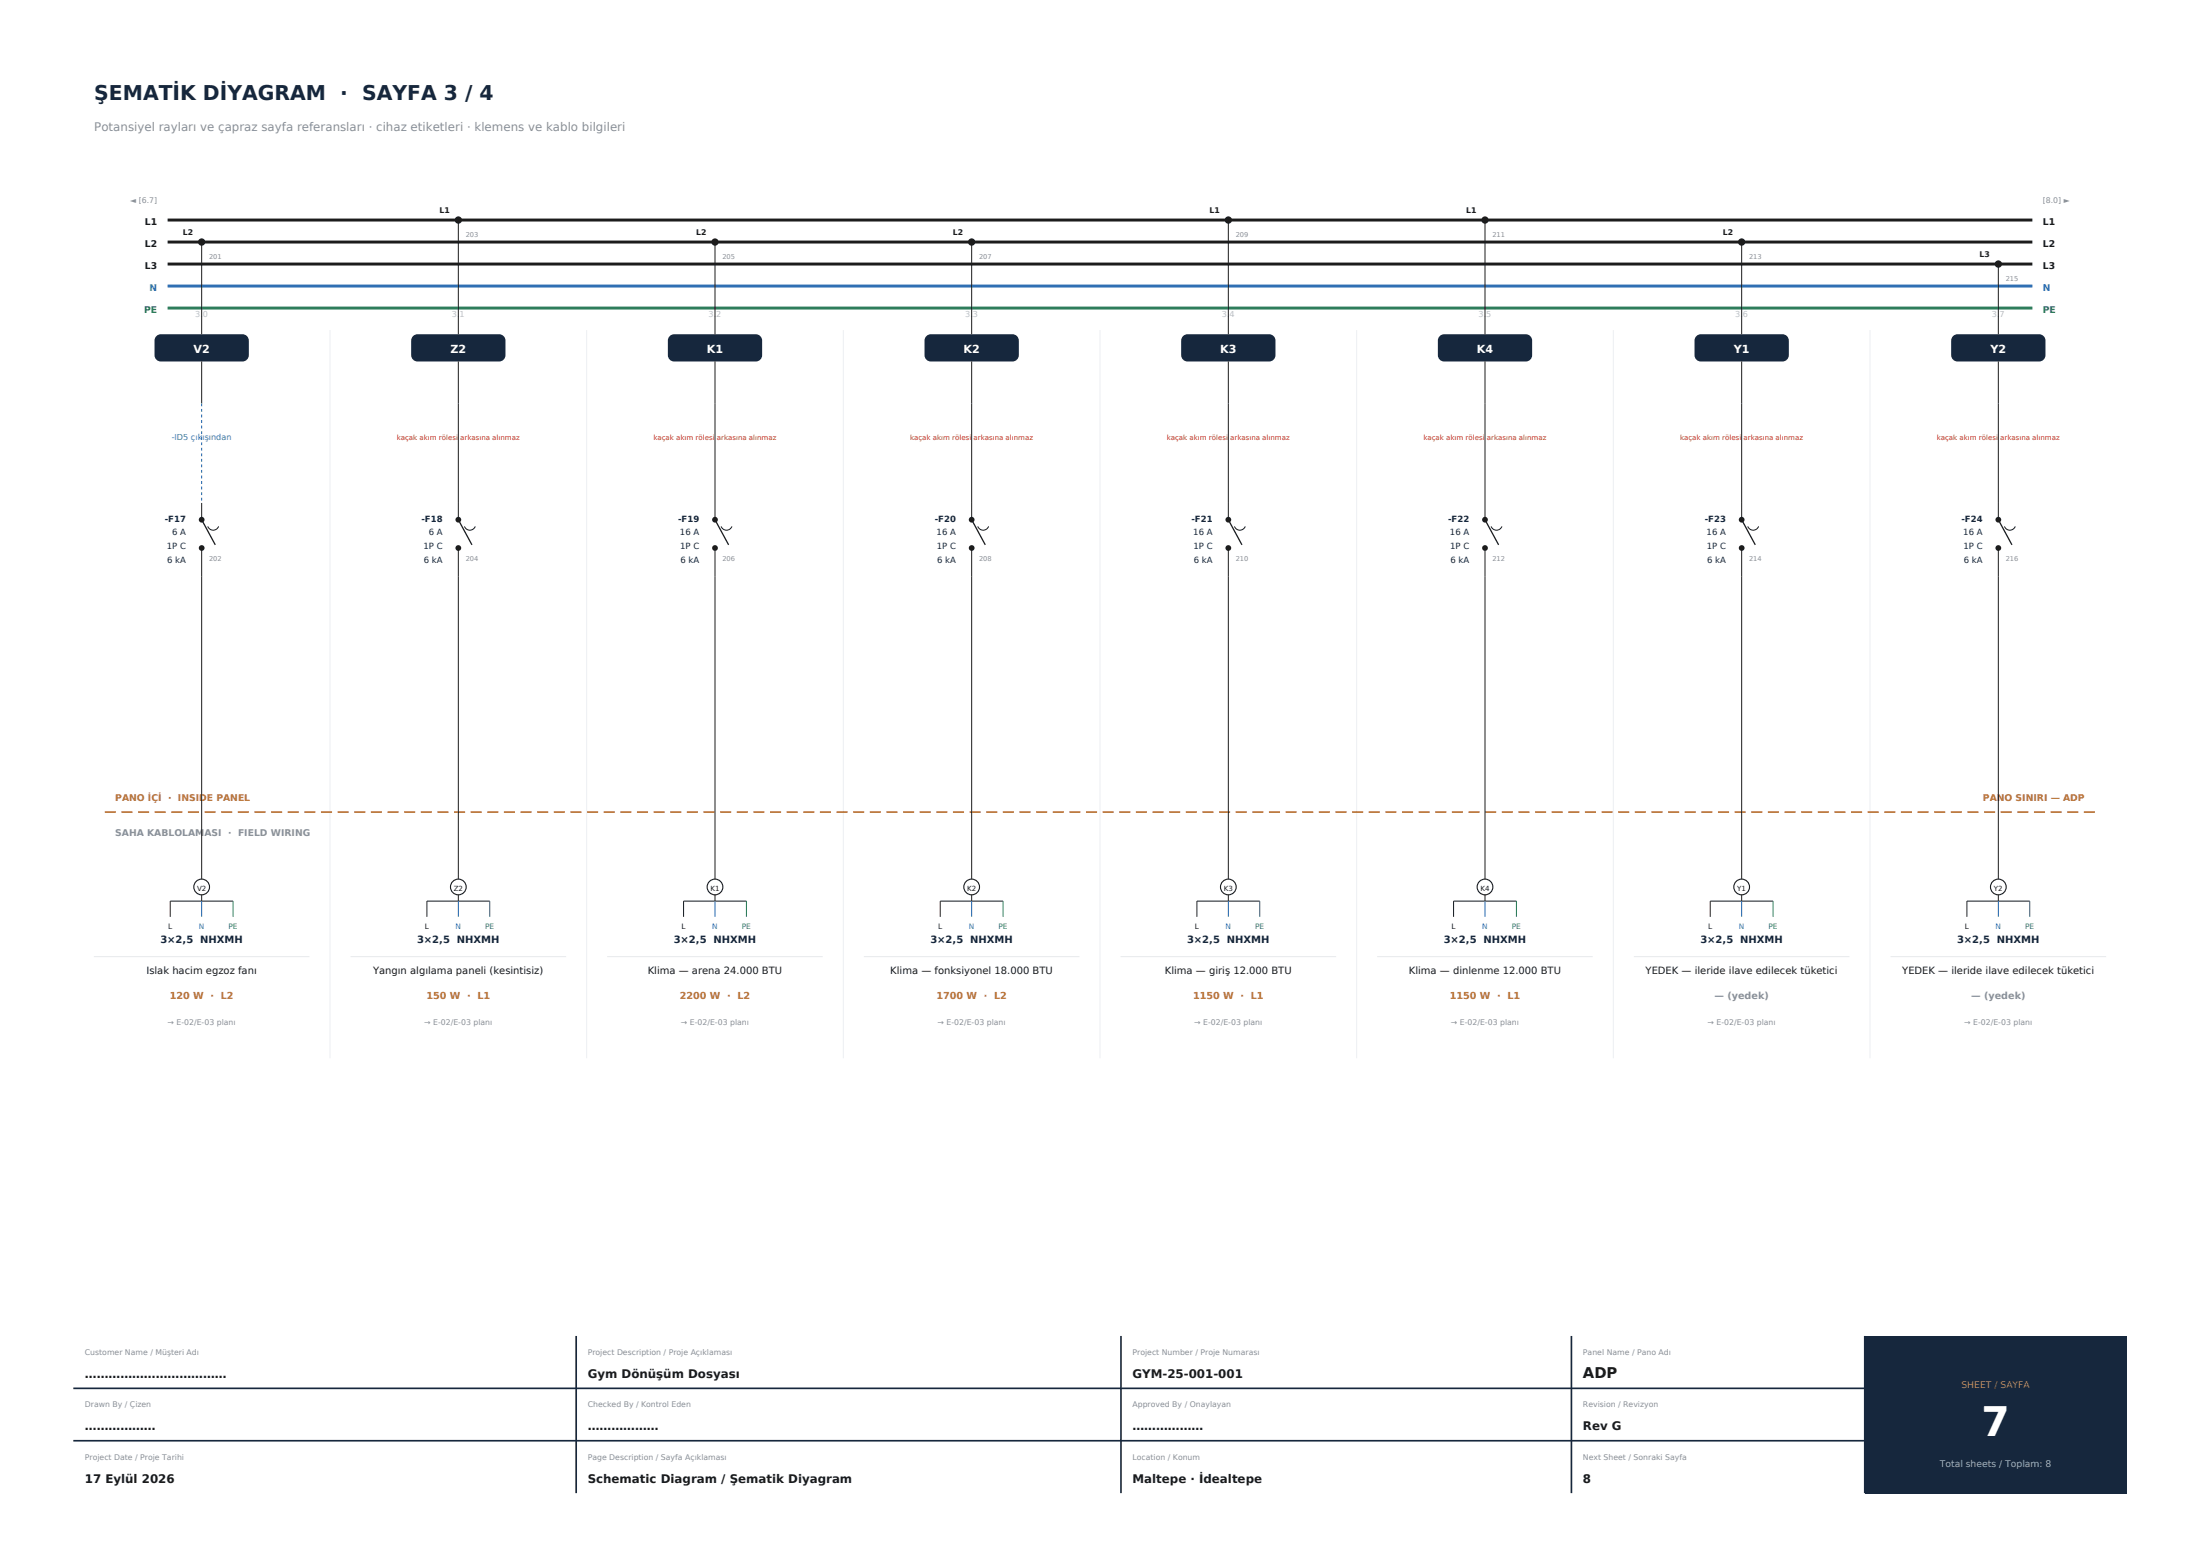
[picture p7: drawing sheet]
<svg xmlns="http://www.w3.org/2000/svg" width="420mm" height="297mm" viewBox="0 0 420 297" stroke-linecap="round" stroke-linejoin="round" font-family="sans-serif">
<path d="M110 255v30M214 255v30M300 255v30M356 255v30M14 275h342M14 265h342" fill="none" stroke="#16273d" stroke-width=".32"/>
<path d="M356 255h50v30h-50z" fill-rule="evenodd" fill="#16273d"/>
<path d="M32 42h356M32 46.2h356M32 50.4h356" fill="none" stroke="#1c1c1c" stroke-width=".56"/>
<path d="M32 54.6h356" fill="none" stroke="#2f6fb3" stroke-width=".56"/>
<path d="M32 58.8h356" fill="none" stroke="#2e7d5b" stroke-width=".56"/>
<path d="M63 63v139M112 63v139M161 63v139M210 63v139M259 63v139M308 63v139M357 63v139" fill="none" stroke="#edeff2" stroke-width=".19"/>
<path d="M20 155h380" fill="none" stroke="#b87333" stroke-width=".32" stroke-dasharray="2.1 1.1" stroke-linecap="butt"/>
<path d="M30 64l.7-.2h15.6a1.2 1.2 0 0 1 1.2 1.2v2.8a1.2 1.2 0 0 1-1.2 1.2h-15.6a1.2 1.2 0 0 1-1.2-1.2v-2.8l.1-.4z" fill-rule="evenodd" fill="#16273d"/>
<path d="M38.5 46.2v17.6" fill="none" stroke="#1c1c1c" stroke-width=".19"/>
<circle cx="38.5" cy="46.2" r=".7" fill="#1c1c1c"/>
<path d="M38.5 69v8M38.5 96v3.2" fill="none" stroke="#1c1c1c" stroke-width=".19"/>
<path d="M38.5 77v19" fill="none" stroke="#2f6fb3" stroke-width=".19" stroke-dasharray=".6 .5" stroke-linecap="butt"/>
<path d="M38.5 99.2l2.6 4.8" fill="none" stroke="#1c1c1c" stroke-width=".25"/>
<circle cx="38.5" cy="99.2" r=".55" fill="#1c1c1c"/>
<path d="M38.5 104.6v5.4" fill="none" stroke="#1c1c1c" stroke-width=".19"/>
<circle cx="38.5" cy="104.6" r=".55" fill="#1c1c1c"/>
<path d="M38.5 110v57M39.7 100.5a1.1 1.1 0 0 0 1 .7 1.1 1.1 0 0 0 1-.7" fill="none" stroke="#1c1c1c" stroke-width=".19"/>
<circle cx="38.5" cy="169.3" r="1.5" fill="#fff" stroke="#1c1c1c" stroke-width=".21"/>
<path d="M38.5 167v.8M38.5 170.8v1.2M44.5 172h-12v3" fill="none" stroke="#1c1c1c" stroke-width=".19"/>
<path d="M38.5 172v3" fill="none" stroke="#2f6fb3" stroke-width=".19"/>
<path d="M44.5 172v3" fill="none" stroke="#2e7d5b" stroke-width=".19"/>
<path d="M17.9 182.6h41.2" fill="none" stroke="#e7e9ec" stroke-width=".19"/>
<path d="M79 64l.7-.2h15.6a1.2 1.2 0 0 1 1.2 1.2v2.8a1.2 1.2 0 0 1-1.2 1.2h-15.6a1.2 1.2 0 0 1-1.2-1.2v-2.8l.1-.4z" fill-rule="evenodd" fill="#16273d"/>
<path d="M87.5 42v21.8" fill="none" stroke="#1c1c1c" stroke-width=".19"/>
<circle cx="87.5" cy="42" r=".7" fill="#1c1c1c"/>
<path d="M87.5 69v30.2" fill="none" stroke="#1c1c1c" stroke-width=".19"/>
<path d="M87.5 99.2l2.6 4.8" fill="none" stroke="#1c1c1c" stroke-width=".25"/>
<circle cx="87.5" cy="99.2" r=".55" fill="#1c1c1c"/>
<path d="M87.5 104.6v5.4" fill="none" stroke="#1c1c1c" stroke-width=".19"/>
<circle cx="87.5" cy="104.6" r=".55" fill="#1c1c1c"/>
<path d="M87.5 110v57M88.7 100.5a1.1 1.1 0 0 0 1 .7 1.1 1.1 0 0 0 1-.7" fill="none" stroke="#1c1c1c" stroke-width=".19"/>
<circle cx="87.5" cy="169.3" r="1.5" fill="#fff" stroke="#1c1c1c" stroke-width=".21"/>
<path d="M87.5 167v.8M87.5 170.8v1.2M93.5 172h-12v3" fill="none" stroke="#1c1c1c" stroke-width=".19"/>
<path d="M87.5 172v3" fill="none" stroke="#2f6fb3" stroke-width=".19"/>
<path d="M93.5 172v3" fill="none" stroke="#2e7d5b" stroke-width=".19"/>
<path d="M66.9 182.6h41.2" fill="none" stroke="#e7e9ec" stroke-width=".19"/>
<path d="M128 64l.7-.2h15.6a1.2 1.2 0 0 1 1.2 1.2v2.8a1.2 1.2 0 0 1-1.2 1.2h-15.6a1.2 1.2 0 0 1-1.2-1.2v-2.8l.1-.4z" fill-rule="evenodd" fill="#16273d"/>
<path d="M136.5 46.2v17.6" fill="none" stroke="#1c1c1c" stroke-width=".19"/>
<circle cx="136.5" cy="46.2" r=".7" fill="#1c1c1c"/>
<path d="M136.5 69v30.2" fill="none" stroke="#1c1c1c" stroke-width=".19"/>
<path d="M136.5 99.2l2.6 4.8" fill="none" stroke="#1c1c1c" stroke-width=".25"/>
<circle cx="136.5" cy="99.2" r=".55" fill="#1c1c1c"/>
<path d="M136.5 104.6v5.4" fill="none" stroke="#1c1c1c" stroke-width=".19"/>
<circle cx="136.5" cy="104.6" r=".55" fill="#1c1c1c"/>
<path d="M136.5 110v57M137.7 100.5a1.1 1.1 0 0 0 1 .7 1.1 1.1 0 0 0 1-.7" fill="none" stroke="#1c1c1c" stroke-width=".19"/>
<circle cx="136.5" cy="169.3" r="1.5" fill="#fff" stroke="#1c1c1c" stroke-width=".21"/>
<path d="M136.5 167v.8M136.5 170.8v1.2M142.5 172h-12v3" fill="none" stroke="#1c1c1c" stroke-width=".19"/>
<path d="M136.5 172v3" fill="none" stroke="#2f6fb3" stroke-width=".19"/>
<path d="M142.5 172v3" fill="none" stroke="#2e7d5b" stroke-width=".19"/>
<path d="M115.9 182.6h41.2" fill="none" stroke="#e7e9ec" stroke-width=".19"/>
<path d="M177 64l.7-.2h15.6a1.2 1.2 0 0 1 1.2 1.2v2.8a1.2 1.2 0 0 1-1.2 1.2h-15.6a1.2 1.2 0 0 1-1.2-1.2v-2.8l.1-.4z" fill-rule="evenodd" fill="#16273d"/>
<path d="M185.5 46.2v17.6" fill="none" stroke="#1c1c1c" stroke-width=".19"/>
<circle cx="185.5" cy="46.2" r=".7" fill="#1c1c1c"/>
<path d="M185.5 69v30.2" fill="none" stroke="#1c1c1c" stroke-width=".19"/>
<path d="M185.5 99.2l2.6 4.8" fill="none" stroke="#1c1c1c" stroke-width=".25"/>
<circle cx="185.5" cy="99.2" r=".55" fill="#1c1c1c"/>
<path d="M185.5 104.6v5.4" fill="none" stroke="#1c1c1c" stroke-width=".19"/>
<circle cx="185.5" cy="104.6" r=".55" fill="#1c1c1c"/>
<path d="M185.5 110v57M186.7 100.5a1.1 1.1 0 0 0 1 .7 1.1 1.1 0 0 0 1-.7" fill="none" stroke="#1c1c1c" stroke-width=".19"/>
<circle cx="185.5" cy="169.3" r="1.5" fill="#fff" stroke="#1c1c1c" stroke-width=".21"/>
<path d="M185.5 167v.8M185.5 170.8v1.2M191.5 172h-12v3" fill="none" stroke="#1c1c1c" stroke-width=".19"/>
<path d="M185.5 172v3" fill="none" stroke="#2f6fb3" stroke-width=".19"/>
<path d="M191.5 172v3" fill="none" stroke="#2e7d5b" stroke-width=".19"/>
<path d="M164.9 182.6h41.2" fill="none" stroke="#e7e9ec" stroke-width=".19"/>
<path d="M225.7 64.3l.6-.4 .4-.1h15.6a1.2 1.2 0 0 1 1.2 1.2v2.8a1.2 1.2 0 0 1-1.2 1.2h-15.6a1.2 1.2 0 0 1-1.2-1.2v-2.8z" fill-rule="evenodd" fill="#16273d"/>
<path d="M234.5 42v21.8" fill="none" stroke="#1c1c1c" stroke-width=".19"/>
<circle cx="234.5" cy="42" r=".7" fill="#1c1c1c"/>
<path d="M234.5 69v30.2" fill="none" stroke="#1c1c1c" stroke-width=".19"/>
<path d="M234.5 99.2l2.6 4.8" fill="none" stroke="#1c1c1c" stroke-width=".25"/>
<circle cx="234.5" cy="99.2" r=".55" fill="#1c1c1c"/>
<path d="M234.5 104.6v5.4" fill="none" stroke="#1c1c1c" stroke-width=".19"/>
<circle cx="234.5" cy="104.6" r=".55" fill="#1c1c1c"/>
<path d="M234.5 110v57M235.7 100.5a1.1 1.1 0 0 0 1 .7 1.1 1.1 0 0 0 1-.7" fill="none" stroke="#1c1c1c" stroke-width=".19"/>
<circle cx="234.5" cy="169.3" r="1.5" fill="#fff" stroke="#1c1c1c" stroke-width=".21"/>
<path d="M234.5 167v.8M234.5 170.8v1.2M240.5 172h-12v3" fill="none" stroke="#1c1c1c" stroke-width=".19"/>
<path d="M234.5 172v3" fill="none" stroke="#2f6fb3" stroke-width=".19"/>
<path d="M240.5 172v3" fill="none" stroke="#2e7d5b" stroke-width=".19"/>
<path d="M213.9 182.6h41.2" fill="none" stroke="#e7e9ec" stroke-width=".19"/>
<path d="M275 64l.7-.2h15.6a1.2 1.2 0 0 1 1.2 1.2v2.8a1.2 1.2 0 0 1-1.2 1.2h-15.6a1.2 1.2 0 0 1-1.2-1.2v-2.8l.1-.4z" fill-rule="evenodd" fill="#16273d"/>
<path d="M283.5 42v21.8" fill="none" stroke="#1c1c1c" stroke-width=".19"/>
<circle cx="283.5" cy="42" r=".7" fill="#1c1c1c"/>
<path d="M283.5 69v30.2" fill="none" stroke="#1c1c1c" stroke-width=".19"/>
<path d="M283.5 99.2l2.6 4.8" fill="none" stroke="#1c1c1c" stroke-width=".25"/>
<circle cx="283.5" cy="99.2" r=".55" fill="#1c1c1c"/>
<path d="M283.5 104.6v5.4" fill="none" stroke="#1c1c1c" stroke-width=".19"/>
<circle cx="283.5" cy="104.6" r=".55" fill="#1c1c1c"/>
<path d="M283.5 110v57M284.7 100.5a1.1 1.1 0 0 0 1 .7 1.1 1.1 0 0 0 1-.7" fill="none" stroke="#1c1c1c" stroke-width=".19"/>
<circle cx="283.5" cy="169.3" r="1.5" fill="#fff" stroke="#1c1c1c" stroke-width=".21"/>
<path d="M283.5 167v.8M283.5 170.8v1.2M289.5 172h-12v3" fill="none" stroke="#1c1c1c" stroke-width=".19"/>
<path d="M283.5 172v3" fill="none" stroke="#2f6fb3" stroke-width=".19"/>
<path d="M289.5 172v3" fill="none" stroke="#2e7d5b" stroke-width=".19"/>
<path d="M262.9 182.6h41.2" fill="none" stroke="#e7e9ec" stroke-width=".19"/>
<path d="M324 64l.7-.2h15.6a1.2 1.2 0 0 1 1.2 1.2v2.8a1.2 1.2 0 0 1-1.2 1.2h-15.6a1.2 1.2 0 0 1-1.2-1.2v-2.8l.1-.4z" fill-rule="evenodd" fill="#16273d"/>
<path d="M332.5 46.2v17.6" fill="none" stroke="#1c1c1c" stroke-width=".19"/>
<circle cx="332.5" cy="46.2" r=".7" fill="#1c1c1c"/>
<path d="M332.5 69v30.2" fill="none" stroke="#1c1c1c" stroke-width=".19"/>
<path d="M332.5 99.2l2.6 4.8" fill="none" stroke="#1c1c1c" stroke-width=".25"/>
<circle cx="332.5" cy="99.2" r=".55" fill="#1c1c1c"/>
<path d="M332.5 104.6v5.4" fill="none" stroke="#1c1c1c" stroke-width=".19"/>
<circle cx="332.5" cy="104.6" r=".55" fill="#1c1c1c"/>
<path d="M332.5 110v57M333.7 100.5a1.1 1.1 0 0 0 1 .7 1.1 1.1 0 0 0 1-.7" fill="none" stroke="#1c1c1c" stroke-width=".19"/>
<circle cx="332.5" cy="169.3" r="1.5" fill="#fff" stroke="#1c1c1c" stroke-width=".21"/>
<path d="M332.5 167v.8M332.5 170.8v1.2M338.5 172h-12v3" fill="none" stroke="#1c1c1c" stroke-width=".19"/>
<path d="M332.5 172v3" fill="none" stroke="#2f6fb3" stroke-width=".19"/>
<path d="M338.5 172v3" fill="none" stroke="#2e7d5b" stroke-width=".19"/>
<path d="M311.9 182.6h41.2" fill="none" stroke="#e7e9ec" stroke-width=".19"/>
<path d="M373 64l.7-.2h15.6a1.2 1.2 0 0 1 1.2 1.2v2.8a1.2 1.2 0 0 1-1.2 1.2h-15.6a1.2 1.2 0 0 1-1.2-1.2v-2.8l.1-.4z" fill-rule="evenodd" fill="#16273d"/>
<path d="M381.5 50.4v13.4" fill="none" stroke="#1c1c1c" stroke-width=".19"/>
<circle cx="381.5" cy="50.4" r=".7" fill="#1c1c1c"/>
<path d="M381.5 69v30.2" fill="none" stroke="#1c1c1c" stroke-width=".19"/>
<path d="M381.5 99.2l2.6 4.8" fill="none" stroke="#1c1c1c" stroke-width=".25"/>
<circle cx="381.5" cy="99.2" r=".55" fill="#1c1c1c"/>
<path d="M381.5 104.6v5.4" fill="none" stroke="#1c1c1c" stroke-width=".19"/>
<circle cx="381.5" cy="104.6" r=".55" fill="#1c1c1c"/>
<path d="M381.5 110v57M382.7 100.5a1.1 1.1 0 0 0 1 .7 1.1 1.1 0 0 0 1-.7" fill="none" stroke="#1c1c1c" stroke-width=".19"/>
<circle cx="381.5" cy="169.3" r="1.5" fill="#fff" stroke="#1c1c1c" stroke-width=".21"/>
<path d="M381.5 167v.8M381.5 170.8v1.2M387.5 172h-12v3" fill="none" stroke="#1c1c1c" stroke-width=".19"/>
<path d="M381.5 172v3" fill="none" stroke="#2f6fb3" stroke-width=".19"/>
<path d="M387.5 172v3" fill="none" stroke="#2e7d5b" stroke-width=".19"/>
<path d="M360.9 182.6h41.2" fill="none" stroke="#e7e9ec" stroke-width=".19"/>
<text font-size="7.8" fill="#fff" x="378.3" y="274">7</text>
<text font-size="3.9" fill="#16273d" x="18" y="19">ŞEMATİK DİYAGRAM · SAYFA 3 / 4</text>
<text font-size="2.8" fill="#1c1c1c" x="302.2" y="263">ADP</text>
<text font-size="2.3" fill="#8a8f98" x="18" y="25">Potansiyel rayları ve çapraz sayfa referansları · cihaz etiketleri · klemens ve kablo bilgileri</text>
<g font-size="2.3" fill="#1c1c1c">
<text x="16.2" y="263">………………………………</text>
<text x="112.2" y="263">Gym Dönüşüm Dosyası</text>
<text x="216.2" y="263">GYM-25-001-001</text>
<text x="16.2" y="273">………………</text>
<text x="112.2" y="273">………………</text>
<text x="216.2" y="273">………………</text>
<text x="302.2" y="273">Rev G</text>
<text x="16.2" y="283">17 Eylül 2026</text>
<text x="112.2" y="283">Schematic Diagram / Şematik Diyagram</text>
<text x="216.2" y="283">Maltepe · İdealtepe</text>
<text x="302.2" y="283">8</text>
</g>
<g font-size="2.1" fill="#fff">
<text x="36.9" y="67.4">V2</text>
<text x="86" y="67.4">Z2</text>
<text x="134.9" y="67.4">K1</text>
<text x="183.9" y="67.4">K2</text>
<text x="232.9" y="67.4">K3</text>
<text x="281.9" y="67.4">K4</text>
<text x="331" y="67.4">Y1</text>
<text x="380" y="67.4">Y2</text>
</g>
<g font-size="1.9" fill="#1c1c1c">
<text x="28" y="186">Islak hacim egzoz fanı</text>
<text x="71.2" y="186">Yangın algılama paneli (kesintisiz)</text>
<text x="123.7" y="186">Klima — arena 24.000 BTU</text>
<text x="170" y="186">Klima — fonksiyonel 18.000 BTU</text>
<text x="222.4" y="186">Klima — giriş 12.000 BTU</text>
<text x="269" y="186">Klima — dinlenme 12.000 BTU</text>
<text x="314.2" y="186">YEDEK — ileride ilave edilecek tüketici</text>
<text x="363.2" y="186">YEDEK — ileride ilave edilecek tüketici</text>
</g>
<g font-size="1.9" fill="#16273d">
<text x="30.6" y="180">3×2,5 NHXMH</text>
<text x="79.6" y="180">3×2,5 NHXMH</text>
<text x="128.6" y="180">3×2,5 NHXMH</text>
<text x="177.6" y="180">3×2,5 NHXMH</text>
<text x="226.6" y="180">3×2,5 NHXMH</text>
<text x="275.6" y="180">3×2,5 NHXMH</text>
<text x="324.6" y="180">3×2,5 NHXMH</text>
<text x="373.6" y="180">3×2,5 NHXMH</text>
</g>
<g font-size="1.8" fill="#1c1c1c">
<text x="27.6" y="43">L1</text>
<text x="27.6" y="47.2">L2</text>
<text x="390" y="43">L1</text>
<text x="390" y="47.2">L2</text>
<text x="27.6" y="51.4">L3</text>
<text x="390" y="51.4">L3</text>
</g>
<g font-size="1.8" fill="#2e7d5b">
<text x="27.5" y="59.8">PE</text>
<text x="390" y="59.8">PE</text>
</g>
<g font-size="1.8" fill="#2f6fb3">
<text x="28.5" y="55.6">N</text>
<text x="390" y="55.6">N</text>
</g>
<g font-size="1.8" fill="#b87333">
<text x="22" y="152.8">PANO İÇİ · INSIDE PANEL</text>
<text x="378.6" y="152.8">PANO SINIRI — ADP</text>
<text x="32.4" y="190.6">120 W · L2</text>
<text x="81.4" y="190.6">150 W · L1</text>
<text x="129.8" y="190.6">2200 W · L2</text>
<text x="178.8" y="190.6">1700 W · L2</text>
<text x="227.8" y="190.6">1150 W · L1</text>
<text x="276.8" y="190.6">1150 W · L1</text>
<text x="374.5" y="265">SHEET / SAYFA</text>
</g>
<g font-size="1.8" fill="#8a8f98">
<text x="22" y="159.6">SAHA KABLOLAMASI · FIELD WIRING</text>
<text x="327.3" y="190.6">— (yedek)</text>
<text x="376.3" y="190.6">— (yedek)</text>
</g>
<text font-size="1.8" fill="#9fb0c4" x="370.3" y="280">Total sheets / Toplam: 8</text>
<g font-size="1.6" fill="#b9bec6">
<text x="37.3" y="60.6">3.0</text>
<text x="86.3" y="60.6">3.1</text>
<text x="135.3" y="60.6">3.2</text>
<text x="184.3" y="60.6">3.3</text>
<text x="233.3" y="60.6">3.4</text>
<text x="282.3" y="60.6">3.5</text>
<text x="331.3" y="60.6">3.6</text>
<text x="380.3" y="60.6">3.7</text>
</g>
<text font-size="1.6" fill="#2f6fb3" x="32.8" y="84">-ID5 çıkışından</text>
<g font-size="1.6" fill="#16273d">
<text x="31.5" y="99.6">-F17</text>
<text x="80.5" y="99.6">-F18</text>
<text x="129.5" y="99.6">-F19</text>
<text x="178.5" y="99.6">-F20</text>
<text x="227.5" y="99.6">-F21</text>
<text x="276.5" y="99.6">-F22</text>
<text x="325.5" y="99.6">-F23</text>
<text x="374.5" y="99.6">-F24</text>
<text x="31.8" y="104.8">1P C</text>
<text x="31.9" y="107.4">6 kA</text>
<text x="32.8" y="102.2">6 A</text>
<text x="80.8" y="104.8">1P C</text>
<text x="80.9" y="107.4">6 kA</text>
<text x="81.8" y="102.2">6 A</text>
<text x="129.8" y="102.2">16 A</text>
<text x="129.8" y="104.8">1P C</text>
<text x="129.9" y="107.4">6 kA</text>
<text x="178.8" y="102.2">16 A</text>
<text x="178.8" y="104.8">1P C</text>
<text x="178.9" y="107.4">6 kA</text>
<text x="227.8" y="102.2">16 A</text>
<text x="227.8" y="104.8">1P C</text>
<text x="227.9" y="107.4">6 kA</text>
<text x="276.8" y="102.2">16 A</text>
<text x="276.8" y="104.8">1P C</text>
<text x="276.9" y="107.4">6 kA</text>
<text x="325.8" y="102.2">16 A</text>
<text x="325.8" y="104.8">1P C</text>
<text x="325.9" y="107.4">6 kA</text>
<text x="374.8" y="102.2">16 A</text>
<text x="374.8" y="104.8">1P C</text>
<text x="374.9" y="107.4">6 kA</text>
</g>
<g font-size="1.5" fill="#8a8f98">
<text x="24.9" y="38.8">◄ [6.7]</text>
<text x="390" y="38.8">[8.0] ►</text>
<text x="32" y="195.6">→ E-02/E-03 planı</text>
<text x="81" y="195.6">→ E-02/E-03 planı</text>
<text x="130" y="195.6">→ E-02/E-03 planı</text>
<text x="179" y="195.6">→ E-02/E-03 planı</text>
<text x="228" y="195.6">→ E-02/E-03 planı</text>
<text x="277" y="195.6">→ E-02/E-03 planı</text>
<text x="326" y="195.6">→ E-02/E-03 planı</text>
<text x="375" y="195.6">→ E-02/E-03 planı</text>
<text x="16.2" y="258.6">Customer Name / Müşteri Adı</text>
<text x="112.2" y="258.6">Project Description / Proje Açıklaması</text>
<text x="216.2" y="258.6">Project Number / Proje Numarası</text>
<text x="302.2" y="258.6">Panel Name / Pano Adı</text>
<text x="16.2" y="268.6">Drawn By / Çizen</text>
<text x="112.2" y="268.6">Checked By / Kontrol Eden</text>
<text x="216.2" y="268.6">Approved By / Onaylayan</text>
<text x="302.2" y="268.6">Revision / Revizyon</text>
<text x="16.2" y="278.6">Project Date / Proje Tarihi</text>
<text x="112.2" y="278.6">Page Description / Sayfa Açıklaması</text>
<text x="216.2" y="278.6">Location / Konum</text>
<text x="302.2" y="278.6">Next Sheet / Sonraki Sayfa</text>
</g>
<g font-size="1.5" fill="#1c1c1c">
<text x="83.9" y="40.6">L1</text>
<text x="230.9" y="40.6">L1</text>
<text x="279.9" y="40.6">L1</text>
<text x="34.9" y="44.8">L2</text>
<text x="132.9" y="44.8">L2</text>
<text x="181.9" y="44.8">L2</text>
<text x="328.9" y="44.8">L2</text>
<text x="377.9" y="49">L3</text>
</g>
<g font-size="1.4" fill="#1c1c1c">
<text x="32.1" y="177.4">L</text>
<text x="81.1" y="177.4">L</text>
<text x="130.1" y="177.4">L</text>
<text x="179.1" y="177.4">L</text>
<text x="228.1" y="177.4">L</text>
<text x="277.1" y="177.4">L</text>
<text x="326.1" y="177.4">L</text>
<text x="375.1" y="177.4">L</text>
</g>
<g font-size="1.4" fill="#2f6fb3">
<text x="38" y="177.4">N</text>
<text x="87" y="177.4">N</text>
<text x="136" y="177.4">N</text>
<text x="185" y="177.4">N</text>
<text x="234" y="177.4">N</text>
<text x="283" y="177.4">N</text>
<text x="332" y="177.4">N</text>
<text x="381" y="177.4">N</text>
</g>
<g font-size="1.4" fill="#2e7d5b">
<text x="43.6" y="177.4">PE</text>
<text x="92.6" y="177.4">PE</text>
<text x="141.6" y="177.4">PE</text>
<text x="190.6" y="177.4">PE</text>
<text x="239.6" y="177.4">PE</text>
<text x="288.6" y="177.4">PE</text>
<text x="337.6" y="177.4">PE</text>
<text x="386.6" y="177.4">PE</text>
</g>
<g font-size="1.3" fill="#8a8f98">
<text x="88.9" y="45.2">203</text>
<text x="235.9" y="45.2">209</text>
<text x="284.9" y="45.2">211</text>
<text x="39.9" y="49.4">201</text>
<text x="137.9" y="49.4">205</text>
<text x="186.9" y="49.4">207</text>
<text x="333.9" y="49.4">213</text>
<text x="382.9" y="53.6">215</text>
<text x="39.9" y="107">202</text>
<text x="88.9" y="107">204</text>
<text x="137.9" y="107">206</text>
<text x="186.9" y="107">208</text>
<text x="235.9" y="107">210</text>
<text x="284.9" y="107">212</text>
<text x="333.9" y="107">214</text>
<text x="382.9" y="107">216</text>
</g>
<g font-size="1.3" fill="#c8322b">
<text x="75.7" y="84">kaçak akım rölesi arkasına alınmaz</text>
<text x="124.7" y="84">kaçak akım rölesi arkasına alınmaz</text>
<text x="173.7" y="84">kaçak akım rölesi arkasına alınmaz</text>
<text x="222.7" y="84">kaçak akım rölesi arkasına alınmaz</text>
<text x="271.7" y="84">kaçak akım rölesi arkasına alınmaz</text>
<text x="320.7" y="84">kaçak akım rölesi arkasına alınmaz</text>
<text x="369.7" y="84">kaçak akım rölesi arkasına alınmaz</text>
</g>
<g font-size="1.3" fill="#1c1c1c">
<text x="37.6" y="170">V2</text>
<text x="86.6" y="170">Z2</text>
<text x="135.6" y="170">K1</text>
<text x="184.6" y="170">K2</text>
<text x="233.6" y="170">K3</text>
<text x="282.6" y="170">K4</text>
<text x="331.7" y="170">Y1</text>
<text x="380.7" y="170">Y2</text>
</g>
</svg>
